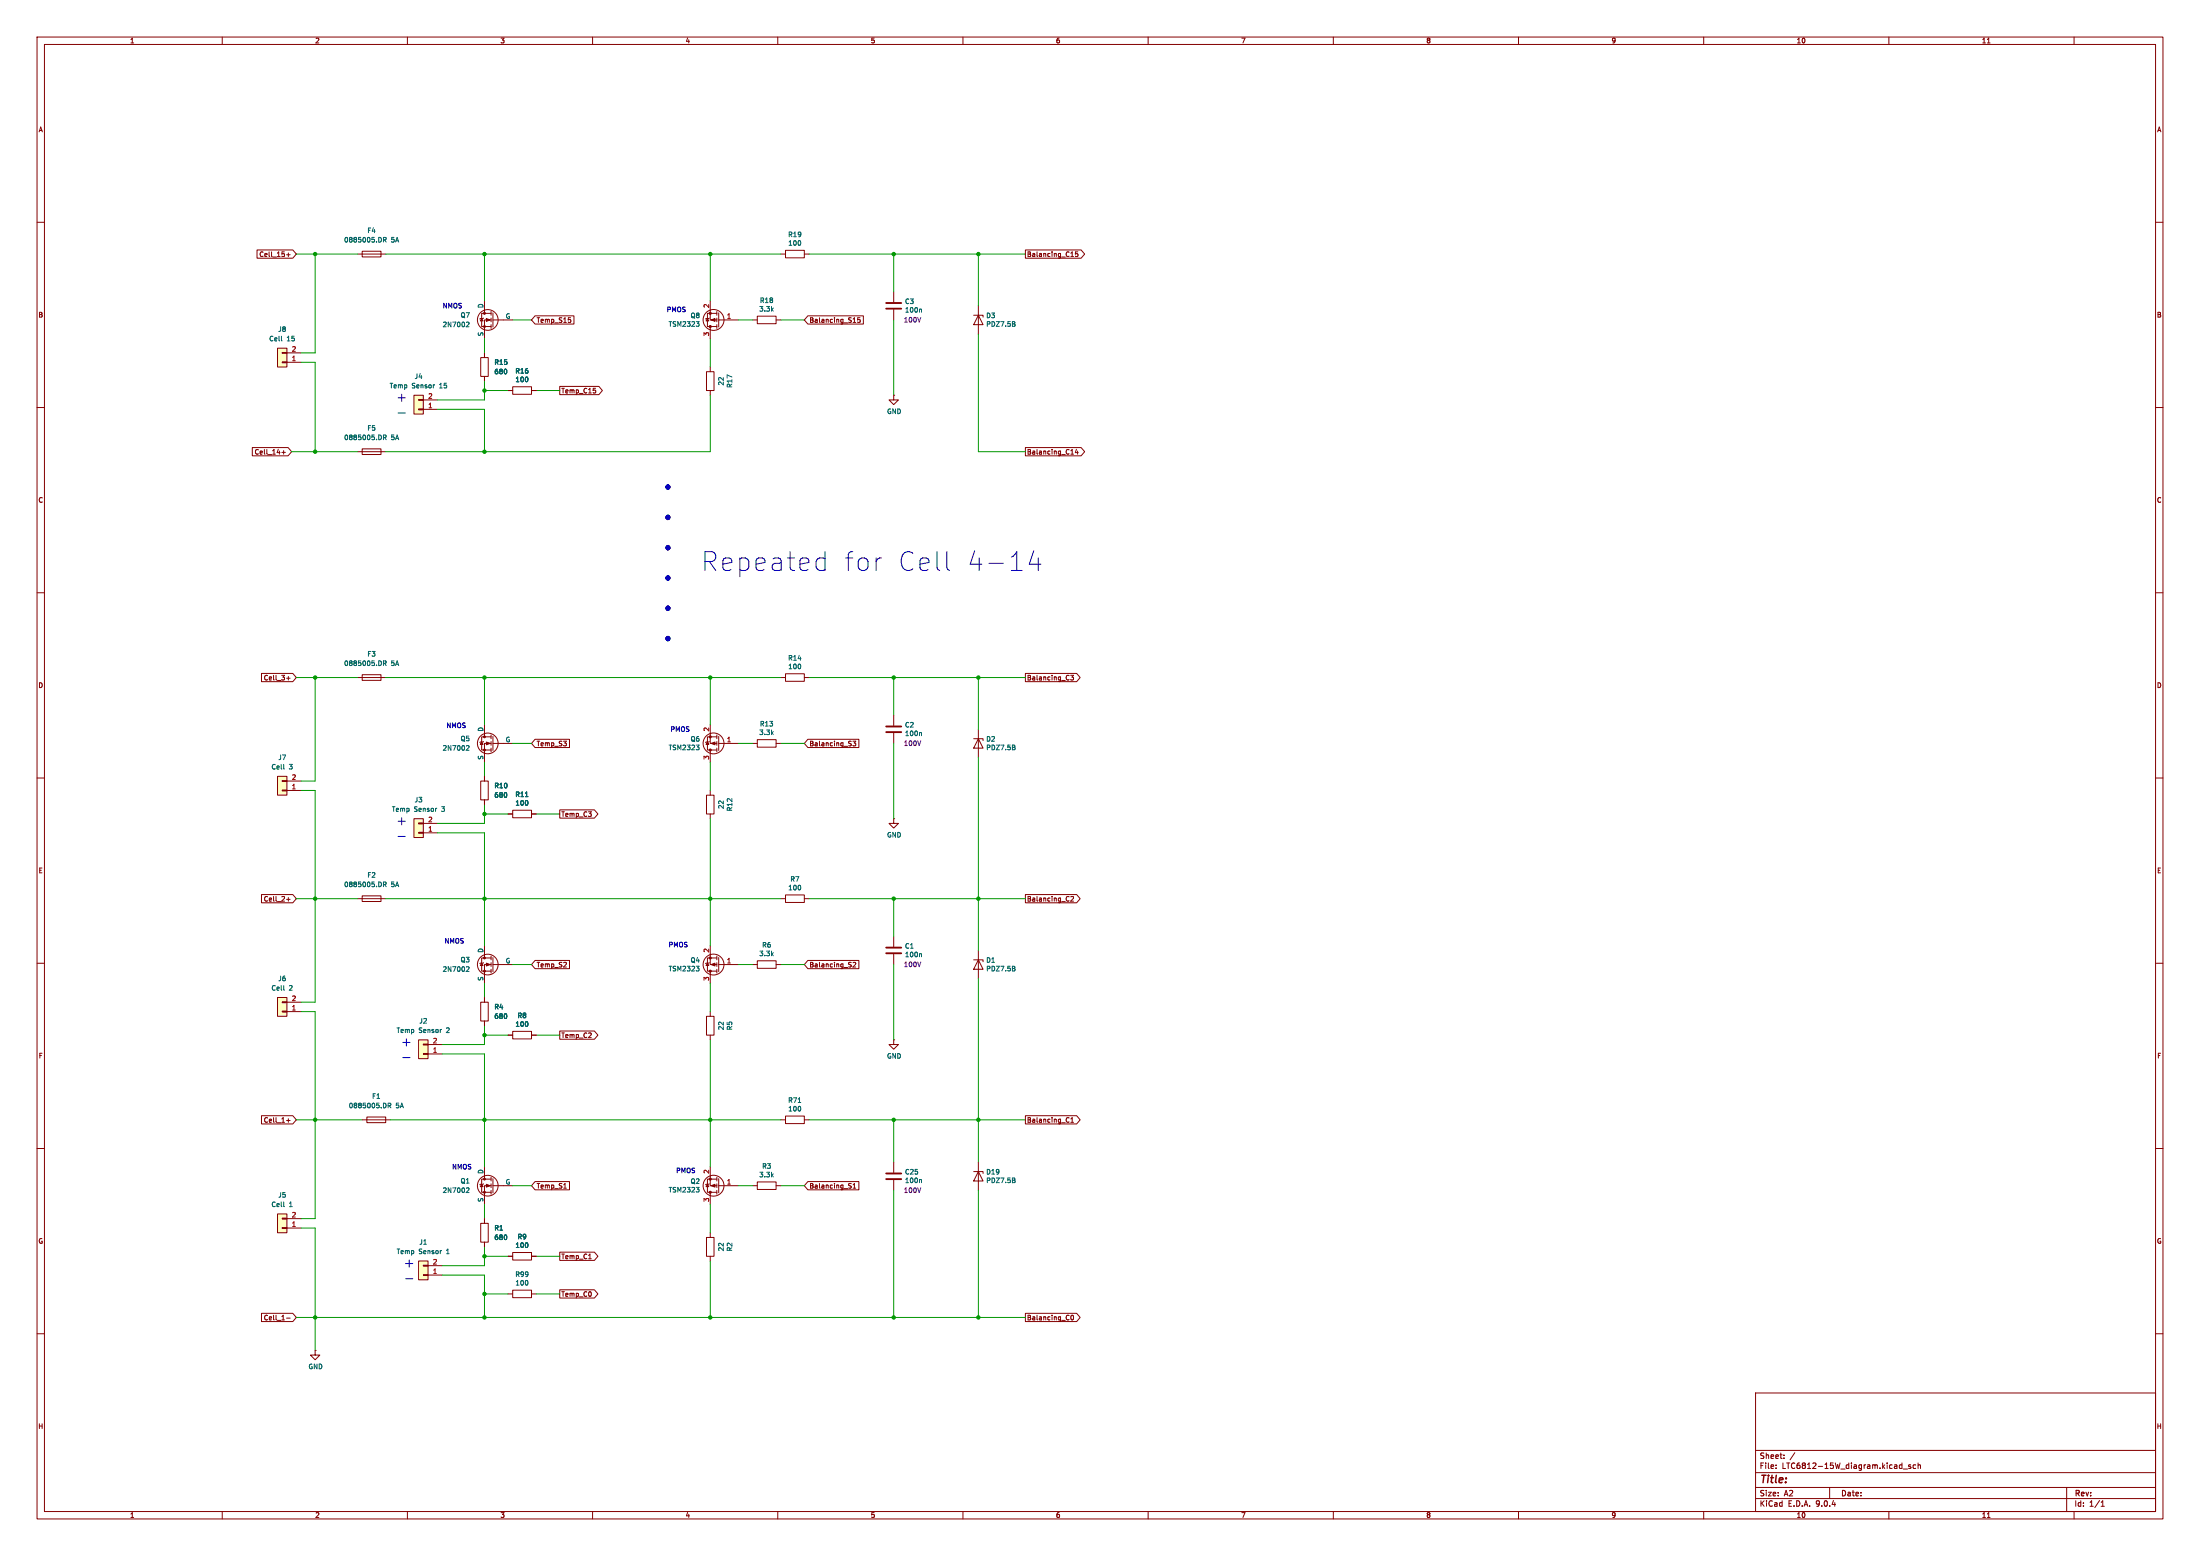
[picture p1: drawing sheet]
<svg xmlns="http://www.w3.org/2000/svg" width="594mm" height="420mm" viewBox="0 0 594 420" stroke-linecap="round" stroke-linejoin="round" font-family="sans-serif">
<g fill="none" stroke="#840000" stroke-width=".27">
<path d="M10 10h574v400h-574zM12 12h570v396h-570zM60 10v2M110 10v2M160 10v2M210 10v2M260 10v2M310 10v2M360 10v2M410 10v2M460 10v2M510 10v2"/>
<path d="M536.6 11.6h.7M560 10v2M10 60h2M582 60h2M129.8 96.5h2v5.1h-2zM130.8 95.3v1.2M191 86l.4 .6h-.8zM191.5 85.9l-1 .2M191.8 81.3v5.1h1.7M191.8 88.1v3.3M191.8 88.1h1.7M193.5 84.6h-2.5v3.5h.8"/>
<path d="M193.5 84.1v1M193.5 85.9v1M193.5 87.6v1M194.1 84.5v3.8M194.1 86.4h5.3M10 110h2M130.8 101.6v1.3M582 110h2M10 160h2M582 160h2M10 210h2M582 210h2"/>
<path d="M10 260h2M137.2 279.4h1.2M138.4 278.4h5.1v2h-5.1zM143.5 279.4h1.3M190.8 274.3h2v5.1h-2zM191.8 273.1v1.2M191.8 279.4v1.3M582 260h2M10 310h2M582 310h2M137.2 339.1h1.2M138.4 338.1h5.1v2h-5.1z"/>
<path d="M143.5 339.1h1.3M190.8 334h2v5.1h-2zM191.8 332.7v1.3M191.8 339.1v1.3M137.2 349.3h1.2M138.4 348.2h5.1v2.1h-5.1zM143.5 349.3h1.3M10 360h2M474 376h108v32h-108zM582 360h2M474 397.5h108M474 391.5h108"/>
<path d="M479.5 396.2v.2M479.5 395.4v.2M481.7 393.5v.2M481.7 392.7v.2M484.6 392.1l-1.3 1.9M513.9 396.5h1.1M515.9 395.4h-.4l-.2 .2 .1 .2 .5 .1v.4h-.6M517.2 395.4h-.4l-.3 .3 .2 .6h.5M517.9 395.5l.6-.1v1M517.9 394.9v1.5M60 408v2M110 408v2"/>
<path d="M160 408v2M210 408v2M260 408v2M310 408v2M360 408v2M410 408v2M460 408v2M474 404.5h108M474 401.5h108M494 401.5v3M510 408v2M536.6 409.6h.7"/>
<path d="M558 401.5v6.5M560 408v2M567.3 406.6h.9M567.3 405.5l.4-.4v1.5"/>
<circle cx="192.7" cy="86.4" r="2.82"/>
</g>
<g fill="#840000" stroke="#840000" stroke-width=".27">
<path d="M192 86.4l1-.4v.7z"/>
<circle cx="191.8" cy="88.1" r=".28"/>
<circle cx="191.8" cy="84.6" r=".28"/>
</g>
<path d="M188 86.8h.7l-.4 .5M188.6 87.4v.6" fill="none" stroke="#006464" stroke-width=".27"/>
<path d="M113 340.4h2.6v5h-2.6z" fill="#ffffc2"/>
<path d="M113 340.4h2.6v5h-2.6zM114.3 344h1.3v.3h-1.3zM114.3 341.5h1.3v.3h-1.3zM115.6 344.2h3.8M115.6 341.6h3.8" fill="none" stroke="#840000" stroke-width=".27"/>
<path d="M74.9 327.7h2.6v5h-2.6z" fill="#ffffc2"/>
<path d="M97.8 302.3h7.6M99.1 301.5h5v1.5h-5zM74.9 327.7h2.6v5h-2.6zM76.2 331.3h1.3v.3h-1.3zM76.2 328.8h1.3v.3h-1.3zM77.5 331.5h3.8M77.5 328.9h3.8" fill="none" stroke="#840000" stroke-width=".27"/>
<path d="M104.8 298.4h.6l.1-.5-.7-.1v1.2M105.1 298.4l.4 .6M76.7 325.6l.1 .1" fill="none" stroke="#006464" stroke-width=".27"/>
<path d="M113 280.7h2.6v5.1h-2.6z" fill="#ffffc2"/>
<g fill="none" stroke="#840000" stroke-width=".27">
<path d="M130 86l.4 .6h-.7zM130.6 85.9l-1.1 .2M130.8 81.3v3.3M132.6 84.6h-2.6v3.5h2.6M132.6 86.4h-1.8v5M132.6 84.1v1M132.6 85.9v1M132.6 87.6v1M133.1 84.5v3.8M133.1 86.4h5.3M262.9 259.1h2.5v.5M264.2 259.1l1.2 2.5h-2.5z"/>
<path d="M264.2 256.5v7.7M113 280.7h2.6v5.1h-2.6zM114.3 284.4h1.3v.2h-1.3zM114.3 281.8h1.3v.3h-1.3zM115.6 284.5h3.8M115.6 281.9h3.8M130 319.7l.4 .6h-.7zM130.6 319.5l-1.1 .3M130.8 315v3.3M132.6 318.3h-2.6v3.5h2.6M132.6 317.8v1M132.6 319.5v1"/>
<path d="M133.1 318.1v3.8M129.8 330.2h2v5.1h-2zM130.8 328.9v1.3M130.8 335.3v1.3M132.6 320h-1.8v5.1M132.6 321.3v1M133.1 320h5.3M85.1 364.5v1.3h1.3l-1.3 1.2-1.3-1.2h1.3M85.1 364.5h.1"/>
<circle cx="131.7" cy="86.4" r="2.79"/>
<circle cx="131.7" cy="320" r="2.79"/>
</g>
<g fill="#840000" stroke="#840000" stroke-width=".27">
<path d="M131.3 319.7l1 .3-1 .4z"/>
<path d="M131.3 86l1 .4-1 .3z"/>
<circle cx="130.8" cy="318.3" r=".25"/>
<circle cx="130.8" cy="321.8" r=".25"/>
<circle cx="130.8" cy="84.6" r=".25"/>
<circle cx="130.8" cy="88.1" r=".25"/>
</g>
<path d="M126.1 86.9l.4 .1 .1 .3-.7 .9h.7M273.8 261.4l.3 .2-.3 .5M273.9 260.9v.4M126.1 320.6l.4 .1 .1 .3-.7 .9h.7" fill="none" stroke="#006464" stroke-width=".27"/>
<path d="M74.9 94h2.6v5.1h-2.6z" fill="#ffffc2"/>
<g fill="none" stroke="#840000" stroke-width=".27">
<path d="M74.9 94h2.6v5.1h-2.6zM76.2 97.7h1.3v.2h-1.3zM76.2 95.1h1.3v.3h-1.3zM77.5 97.8h3.8M77.5 95.3h3.8M96.5 121.9h7.6M97.8 121.2h5.1v1.5h-5.1zM191.8 195.6v5.1h1.7M193.5 198.9h-2.5v3.5h.8M193.5 198.4v1M194.1 198.8v3.8M204.5 199.6h5v2.1h-5z"/>
<path d="M241.3 193v2.8M241.3 197.9v2.8M262.9 199.4h2.5v.5M264.2 199.4l1.2 2.5h-2.5zM264.2 196.9v7.6M190.8 214.6h2v5.1h-2zM191 200.3l.4 .6h-.8zM191.5 200.2l-1 .2M191.8 202.4h1.7M191.8 202.4v3.3M191.8 213.4v1.2M191.8 219.7v1.3"/>
<path d="M193.5 200.2v1M193.5 201.9v1M194.1 200.7h5.3M203.2 200.7h1.3M209.5 200.7h1.3M241.3 221v1.3h1.3l-1.3 1.2-1.3-1.2h1.3M241.3 221h.1"/>
<circle cx="192.7" cy="200.7" r="2.82"/>
</g>
<path d="M76 92h.2M103.5 118.1l.6-.1 .1-.5-.7-.1v1.3M103.8 118.1l.5 .6M248.6 197.7l.2 .2v.7M188 201.1h.7l-.4 .5M188.6 201.7v.6M273.8 201.7l.3 .3-.3 .4M273.9 201.2v.5" fill="none" stroke="#006464" stroke-width=".27"/>
<g fill="#840000" stroke="#840000" stroke-width=".27">
<path d="M192 200.7l1-.4v.7z"/>
<circle cx="191.8" cy="202.4" r=".28"/>
<circle cx="191.8" cy="198.9" r=".28"/>
</g>
<path d="M239.3 197.6h4M239.3 196.1h4" fill="none" stroke="#840000" stroke-width=".51"/>
<path d="M111.8 106.7h2.5v5.1h-2.5z" fill="#ffffc2"/>
<g fill="none" stroke="#840000" stroke-width=".27">
<path d="M96.5 68.6h7.6M97.8 67.8h5.1v1.5h-5.1zM210.8 68.6h1.3M212.1 67.6h5.1v2h-5.1zM217.2 68.6h1.2M241.3 78.7v2.8M203.2 86.4h1.3M204.5 85.3h5v2.1h-5zM209.5 86.4h1.3M241.3 83.6v2.8M262.9 85.1h2.5v.5M264.2 85.1l1.2 2.5h-2.5z"/>
<path d="M264.2 82.6v7.6M111.8 106.7h2.5v5.1h-2.5zM113 110.4h1.3v.2h-1.3zM113 107.8h1.3v.3h-1.3zM114.3 110.5h3.8M114.3 108h3.8M241.3 106.7v1.3h1.3l-1.3 1.2-1.3-1.2h1.3M241.3 106.7h.1M210.8 182.9h1.3M212.1 181.9h5.1v2h-5.1zM217.2 182.9h1.2M96.5 242.6h7.6"/>
<path d="M97.8 241.8h5.1v1.5h-5.1zM204.5 259.3h5v2.1h-5zM210.8 242.6h1.3M212.1 241.6h5.1v2h-5.1zM217.2 242.6h1.2M241.3 252.7v2.8M241.3 257.6v2.8M203.2 260.4h1.3M209.5 260.4h1.3M241.3 280.7v1.2h1.3l-1.3 1.3-1.3-1.3h1.3M241.3 280.7h.1M191 319.7l.4 .6h-.8z"/>
<path d="M191.5 319.5l-1 .3M191.8 315v5h1.7M193.5 318.3h-2.5v3.5h.8M193.5 317.8v1M193.5 319.5v1M194.1 318.1v3.8M204.5 319h5v2.1h-5zM210.8 302.3h1.3M212.1 301.2h5.1v2.1h-5.1zM217.2 302.3h1.2M241.3 313.7v2.8M241.3 318.5v2.8"/>
<path d="M262.9 316.2h2.5v.5M264.2 316.2l1.2 2.6h-2.5zM264.2 313.7v7.6M191.8 321.8h1.7M191.8 321.8v3.3M193.5 321.3v1M194.1 320h5.3M203.2 320h1.3M209.5 320h1.3"/>
<circle cx="192.7" cy="320" r="2.82"/>
</g>
<g fill="none" stroke="#006464" stroke-width=".27">
<path d="M103.5 64.7h.6l.1-.5-.7-.1v1.2M103.8 64.7l.5 .6M248.6 83.4l.2 .2v.7M273.8 87.4l.3 .3-.3 .4M273.9 86.9v.5M103.5 238.7h.6l.1-.5-.7-.1v1.2M103.8 238.7l.5 .6M248.6 257.4l.2 .2v.7M215.5 297.6h.7M248.6 318.4l.2 .2v.6M273.8 318.6l.3 .2-.3 .4M273.9 318v.5"/>
<path d="M188 320.5h.7l-.4 .5M188.6 321v.7"/>
</g>
<path d="M239.3 83.3h4M239.3 81.8h4M239.3 257.3h4M239.3 255.8h4M239.3 318.3h4M239.3 316.7h4" fill="none" stroke="#840000" stroke-width=".51"/>
<g fill="#840000" stroke="#840000" stroke-width=".27">
<path d="M192 320l1-.3v.7z"/>
<circle cx="191.8" cy="321.8" r=".28"/>
<circle cx="191.8" cy="318.3" r=".28"/>
</g>
<path d="M111.8 221h2.5v5.1h-2.5z" fill="#ffffc2"/>
<path d="M111.8 221h2.5v5.1h-2.5zM113 224.7h1.3v.2h-1.3zM113 222.1h1.3v.3h-1.3zM114.3 224.8h3.8M114.3 222.3h3.8" fill="none" stroke="#840000" stroke-width=".27"/>
<path d="M74.9 269.2h2.6v5.1h-2.6z" fill="#ffffc2"/>
<g fill="none" stroke="#840000" stroke-width=".27">
<path d="M96.5 182.9h7.6M97.8 182.1h5.1v1.5h-5.1zM130.8 195.6v3.3M132.6 198.9h-2.6v3.5h2.6M132.6 198.4v1M133.1 198.8v3.8M129.8 210.8h2v5.1h-2zM130 200.3l.4 .6h-.7zM130.6 200.2l-1.1 .2M130.8 209.6v1.2M130.8 215.9v1.3M132.6 200.7h-1.8v5"/>
<path d="M132.6 200.2v1M132.6 201.9v1M133.1 200.7h5.3M137.2 219.7h1.2M138.4 218.7h5.1v2h-5.1zM143.5 219.7h1.3M130 260l.4 .6h-.7zM130.6 259.8l-1.1 .3M130.8 255.3v3.3M132.6 258.6h-2.6v3.5h2.6M132.6 258.1v1M132.6 259.8v1.1"/>
<path d="M133.1 258.4v3.9M191 260l.4 .6h-.8zM191.5 259.8l-1 .3M191.8 255.3v5.1h1.7M193.5 258.6h-2.5v3.5h.8M193.5 258.1v1M193.5 259.8v1.1M194.1 258.4v3.9M74.9 269.2h2.6v5.1h-2.6zM76.2 272.9h1.3v.3h-1.3zM76.2 270.4h1.3v.2h-1.3zM77.5 273.1h3.8"/>
<path d="M77.5 270.5h3.8M129.8 270.5h2v5.1h-2zM130.8 269.2v1.3M130.8 275.6v1.3M132.6 260.4h-1.8v5M132.6 261.6v1M133.1 260.4h5.3M191.8 262.1h1.7M191.8 262.1v3.3M193.5 261.6v1M194.1 260.4h5.3"/>
<circle cx="131.7" cy="200.7" r="2.79"/>
<circle cx="131.7" cy="260.3" r="2.79"/>
<circle cx="192.7" cy="260.3" r="2.82"/>
</g>
<path d="M103.5 179h.6l.1-.5-.7-.1v1.2M103.8 179l.5 .6M126.1 201.2l.4 .1 .1 .3-.7 .9h.7M141.8 215h.8M76.7 267.2l.1 .1M126.1 260.9l.4 .1 .1 .3-.7 .9h.7M188 260.8h.7l-.4 .5M188.6 261.3v.7" fill="none" stroke="#006464" stroke-width=".27"/>
<g fill="#840000" stroke="#840000" stroke-width=".27">
<path d="M131.3 260l1 .4-1 .3z"/>
<path d="M192 260.4l1-.4v.7z"/>
<path d="M131.3 200.3l1 .4-1 .3z"/>
<circle cx="130.8" cy="258.6" r=".25"/>
<circle cx="130.8" cy="262.1" r=".25"/>
<circle cx="191.8" cy="262.1" r=".28"/>
<circle cx="191.8" cy="258.6" r=".28"/>
<circle cx="130.8" cy="198.9" r=".25"/>
<circle cx="130.8" cy="202.4" r=".25"/>
</g>
<path d="M74.9 209.6h2.6v5h-2.6z" fill="#ffffc2"/>
<g fill="none" stroke="#840000" stroke-width=".27">
<path d="M69.4 67.5h9.7l.9 1.1-.9 1.1h-9.7zM77.4 68.8h.9M77.9 68.3v1M276.9 67.5h15l1 1.1-1 1.1h-15zM289.1 69.3h.8M291 68h-.6l-.1 .6 .6-.1 .1 .6h-.7M130.8 95.3v1.2M144.5 85.2h10.5v2.3h-10.5l-1-1.1zM153.5 85.8h.6M153.9 86.2l.2 .3-.2 .5M191.8 99.1v1.2M218.1 85.2h15v2.3h-15l-.9-1.1z"/>
<path d="M230.3 87h.8M232.2 85.8h-.6l-.1 .6 .6-.1 .1 .6h-.7M130.8 101.6v1.3M137.2 105.4h1.2M138.4 104.4h5.1v2h-5.1zM143.5 105.4h1.3M151.1 104.3h10.6l1 1.1-1 1.1h-10.6zM160.2 104.8h.6M160.7 105.4v.6M190.8 100.3h2v5.1h-2zM191.8 105.4v1.3M68.1 120.8h9.7l.9 1.1-.9 1.1h-9.7z"/>
<path d="M76.1 122.1h1M76.6 121.6v1M276.9 120.8h15l1 1.1-1 1.1h-15zM289.1 122.6h.8M290.6 121.3l-.3 .9h.8M290.9 121.7v.9M70.6 181.8h8.5l.9 1.1-.9 1.1h-8.5zM77.4 183.1h.9M77.9 182.6v1M144.5 199.5h9.3v2.3h-9.3l-1-1.1zM218.1 199.5h13.8v2.3h-13.8l-.9-1.1zM276.9 181.8h13.8l.9 1.1-.9 1.1h-13.8z"/>
<path d="M289.1 182.3h.8l-.5 .5 .4 .1v.5h-.7M74.9 209.6h2.6v5h-2.6zM76.2 213.2h1.3v.3h-1.3zM76.2 210.7h1.3v.2h-1.3zM77.5 213.4h3.8M77.5 210.8h3.8M130.8 209.6v1.2M130.8 215.9v1.3M137.2 219.7h1.2M143.5 219.7h1.3M151.1 218.6h9.4l.9 1.1-.9 1.1h-9.4zM230.3 200.1h.8l-.5 .4 .4 .2v.5h-.7"/>
<path d="M70.6 241.5h8.5l.9 1.1-.9 1.1h-8.5zM77.4 242.8h.9M77.9 242.3v.9M144.5 259.2h9.3v2.3h-9.3l-1-1.1zM218.1 259.2h13.8v2.3h-13.8l-.9-1.1zM230.3 259.9l.5-.1 .3 .3-.8 .9h.8M276.9 241.5h13.8l.9 1.1-.9 1.1h-13.8zM289.1 242.1l.5-.1 .3 .3-.8 .9h.8M130.8 269.2v1.3M130.8 275.6v1.3M137.2 279.4h1.2M143.5 279.4h1.3"/>
<path d="M151.1 278.3h9.4l.9 1.1-.9 1.1h-9.4zM70.6 301.1h8.5l.9 1.2-.9 1.1h-8.5zM77.4 302.4h.9M77.9 302v.9M144.5 318.9h9.3v2.3h-9.3l-1-1.2zM218.1 318.9h13.8v2.3h-13.8l-.9-1.2zM229.4 319.4l.4 .1M230.3 319.8l.4-.4v1.3M276.9 301.1h13.8l.9 1.2-.9 1.1h-13.8zM288.4 301.7l.2 .1M288.6 302.8l-.2 .1M289.1 302.9h.8"/>
<path d="M289.1 302l.4-.3v1.2M130.8 328.9v1.3M130.8 335.3v1.3M137.2 339.1h1.2M143.5 339.1h1.3M151.1 338h9.4l.9 1.1-.9 1.1h-9.4zM152.2 320.7h.7M158.9 339.8h.8M229.6 320.1l.2 .2-.2 .4M230.3 320.7h.8M70.6 354.5h8.5l.9 1.1-.9 1.1h-8.5zM77.4 355.8h.9"/>
<path d="M151.1 348.1h9.4l.9 1.2-.9 1.1h-9.4zM276.9 354.5h13.8l.9 1.1-.9 1.1h-13.8zM289.3 355.1l.1-.1a.62 .62 0 0 1 .5 .7 .62 .62 0 0 1-.6 .5l-.2-.4z"/>
</g>
<path d="M76.7 207.5l.1 .1M141.8 215h.8" fill="none" stroke="#006464" stroke-width=".27"/>
<g fill="none" stroke="#009600" stroke-width=".27">
<path d="M80 68.6h16.5M85.1 68.6v26.7h-3.8M104.1 68.6h106.7M130.8 68.6v12.7M191.8 68.6v12.7M218.4 68.6h58.5M241.3 68.6v10.1M264.2 68.6v14M81.3 97.8h3.8v24.1M130.8 91.4v3.9M138.4 86.4h5.1M191.8 91.4v7.7"/>
<path d="M199.4 86.4h3.8M210.8 86.4h6.4M241.3 86.4v20.3M264.2 90.2v31.7h12.7M118.1 110.5h12.7v11.4M130.8 102.9v5.1h-12.7M130.8 105.4h6.4M144.8 105.4h6.3M191.8 106.7v15.2h-87.7M78.7 121.9h17.8M80 182.9h16.5M85.1 182.9v27.9h-3.8"/>
<path d="M104.1 182.9h106.7M130.8 182.9v12.7M191.8 182.9v12.7M218.4 182.9h58.5M241.3 182.9v10.1M264.2 182.9v14M81.3 213.4h3.8v57.1h-3.8M130.8 205.7v3.9M130.8 217.2v5.1h-12.7M130.8 219.7h6.4M138.4 200.7h5.1M144.8 219.7h6.3"/>
<path d="M191.8 205.7v7.7M199.4 200.7h3.8M210.8 200.7h6.4M241.3 200.7v20.3M264.2 204.5v52M118.1 224.8h12.7v30.5M191.8 221v34.3M80 242.6h16.5M104.1 242.6h106.7M218.4 242.6h58.5M241.3 242.6v10.1M81.3 273.1h3.8v55.8h-3.8"/>
<path d="M130.8 265.4v3.8M130.8 276.9v5h-11.4M130.8 279.4h6.4M138.4 260.4h5.1M144.8 279.4h6.3M191.8 265.4v7.7M199.4 260.4h3.8M210.8 260.4h6.4M241.3 260.4v20.3M264.2 264.2v49.5M119.4 284.5h11.4v30.5M191.8 280.7v34.3"/>
<path d="M80 302.3h17.8M105.4 302.3h105.4M218.4 302.3h58.5M241.3 302.3v11.4M81.3 331.5h3.8v33M130.8 325.1v3.8M130.8 336.6v5h-11.4M130.8 339.1h6.4M138.4 320h5.1M144.8 339.1h6.3M191.8 325.1v7.6M199.4 320h3.8"/>
<path d="M210.8 320h6.4M241.3 321.3v34.3M264.2 321.3v34.3M80 355.6h196.9M119.4 344.2h11.4v11.4M130.8 349.3h6.4M144.8 349.3h6.3M191.8 340.4v15.2"/>
</g>
<path d="M107.5 111.5h1.9M221.3 150.6h1l.5 .2M222.8 148.9v5.1M222.8 153.7l-.5 .3h-1M255.7 153.3l.2 .4 .5 .3M279.1 148.7l-1.2 3.6h3.2M280.3 150.6v3.4M107.5 225.8h1.9M108.8 285.5h1.9M109.5 345.1h2" fill="none" stroke="#0000c2" stroke-width=".27"/>
<path d="M180.3 147.6l.3 .2-.3 .3M180.3 147.6l-.2 .2 .2 .3M180.3 147.6v.5M180.3 172.1v.5M180.3 172.1l.3 .3-.3 .2M180.3 172.1l-.2 .3 .2 .2" fill="none" stroke="#0000c2" stroke-width="1"/>
<g fill="#009600" stroke="#009600" stroke-width=".27">
<circle cx="191.8" cy="242.6" r=".46"/>
<circle cx="264.2" cy="242.6" r=".46"/>
<circle cx="241.3" cy="242.6" r=".46"/>
<circle cx="85.1" cy="121.9" r=".46"/>
<circle cx="85.1" cy="68.6" r=".46"/>
<circle cx="264.2" cy="68.6" r=".46"/>
<circle cx="241.3" cy="182.9" r=".46"/>
<circle cx="264.2" cy="182.9" r=".46"/>
<circle cx="191.8" cy="68.6" r=".46"/>
<circle cx="241.3" cy="68.6" r=".46"/>
<circle cx="130.8" cy="182.9" r=".46"/>
<circle cx="191.8" cy="182.9" r=".46"/>
<circle cx="130.8" cy="219.7" r=".46"/>
<circle cx="130.8" cy="68.6" r=".46"/>
<circle cx="130.8" cy="105.4" r=".46"/>
<circle cx="130.8" cy="121.9" r=".46"/>
<circle cx="85.1" cy="182.9" r=".46"/>
<circle cx="130.8" cy="242.6" r=".46"/>
<circle cx="130.8" cy="279.4" r=".46"/>
<circle cx="85.1" cy="242.6" r=".46"/>
<circle cx="241.3" cy="302.3" r=".46"/>
<circle cx="264.2" cy="355.6" r=".46"/>
<circle cx="241.3" cy="355.6" r=".46"/>
<circle cx="264.2" cy="302.3" r=".46"/>
<circle cx="85.1" cy="355.6" r=".46"/>
<circle cx="130.8" cy="339.1" r=".46"/>
<circle cx="130.8" cy="355.6" r=".46"/>
<circle cx="130.8" cy="349.3" r=".46"/>
<circle cx="130.8" cy="302.3" r=".46"/>
<circle cx="85.1" cy="302.3" r=".46"/>
<circle cx="191.8" cy="355.6" r=".46"/>
<circle cx="191.8" cy="302.3" r=".46"/>
</g>
<g font-size="7.1" fill="#0000c2">
<text x="178.1" y="133.5">.</text>
<text x="178.1" y="141.7">.</text>
<text x="189.4" y="154.4">Repeated</text>
<text x="227.6" y="154.4">for</text>
<text x="241.5" y="154.4">Cell</text>
<text x="259.6" y="154.4">4-14</text>
<text x="178.1" y="158">.</text>
<text x="178.1" y="166.2">.</text>
</g>
<g font-size="3.5" fill="#0000c2">
<text x="106.9" y="108.7">+</text>
<text x="106.9" y="223">+</text>
<text x="108.2" y="282.7">+</text>
<text x="108.9" y="342.4">+</text>
</g>
<text font-size="2.8" fill="#840000" x="475" y="400.9">Title:</text>
<g font-size="2.1" fill="#840000">
<text x="475" y="394">Sheet:</text>
<text x="475" y="396.7">File:</text>
<text x="481.1" y="396.7">LTC6812-15W_diagram.kicad_sch</text>
<text x="475" y="406.9">KiCad</text>
<text x="475" y="404.1">Size:</text>
<text x="481.7" y="404.1">A2</text>
<text x="482.7" y="406.9">E.D.A.</text>
<text x="490.3" y="406.9">9.0.4</text>
<text x="497" y="404.1">Date:</text>
<text x="560" y="404.3">Rev:</text>
<text x="560" y="406.9">Id:</text>
<text x="564.1" y="406.9">1/1</text>
</g>
<g font-size="1.8" fill="#840000">
<text x="35" y="11.9">1</text>
<text x="85" y="11.9">2</text>
<text x="135" y="11.9">3</text>
<text x="185" y="11.9">4</text>
<text x="235" y="11.9">5</text>
<text x="285" y="11.9">6</text>
<text x="335" y="11.9">7</text>
<text x="385" y="11.9">8</text>
<text x="435" y="11.9">9</text>
<text x="485" y="11.9">10</text>
<text x="535" y="11.9">11</text>
<text x="10.3" y="35.9">A</text>
<text x="582.3" y="35.9">A</text>
<text x="69.9" y="69.5">Cell_15+</text>
<text x="277.2" y="69.5">Balancing_C15</text>
<text x="10.3" y="85.9">B</text>
<text x="144.8" y="87.3">Temp_S15</text>
<text x="218.4" y="87.3">Balancing_S15</text>
<text x="582.3" y="85.9">B</text>
<text x="151.4" y="106.4">Temp_C15</text>
<text x="68.6" y="122.9">Cell_14+</text>
<text x="277.2" y="122.9">Balancing_C14</text>
<text x="10.3" y="135.9">C</text>
<text x="582.3" y="135.9">C</text>
<text x="10.3" y="185.9">D</text>
<text x="71.1" y="183.8">Cell_3+</text>
<text x="277.2" y="183.8">Balancing_C3</text>
<text x="582.3" y="185.9">D</text>
<text x="144.8" y="201.6">Temp_S3</text>
<text x="218.4" y="201.6">Balancing_S3</text>
<text x="151.4" y="220.7">Temp_C3</text>
<text x="10.3" y="235.9">E</text>
<text x="582.3" y="235.9">E</text>
<text x="71.1" y="243.5">Cell_2+</text>
<text x="277.2" y="243.5">Balancing_C2</text>
<text x="144.8" y="261.3">Temp_S2</text>
<text x="218.4" y="261.3">Balancing_S2</text>
<text x="151.4" y="280.4">Temp_C2</text>
<text x="10.3" y="285.9">F</text>
<text x="582.3" y="285.9">F</text>
<text x="71.1" y="303.2">Cell_1+</text>
<text x="277.2" y="303.2">Balancing_C1</text>
<text x="144.8" y="321">Temp_S1</text>
<text x="218.4" y="321">Balancing_S1</text>
<text x="10.3" y="335.9">G</text>
<text x="582.3" y="335.9">G</text>
<text x="151.4" y="340">Temp_C1</text>
<text x="151.4" y="350.2">Temp_C0</text>
<text x="71.1" y="356.6">Cell_1-</text>
<text x="277.2" y="356.6">Balancing_C0</text>
<text x="10.2" y="385.9">H</text>
<text x="582.2" y="385.9">H</text>
<text x="35" y="409.9">1</text>
<text x="85" y="409.9">2</text>
<text x="135" y="409.9">3</text>
<text x="185" y="409.9">4</text>
<text x="235" y="409.9">5</text>
<text x="285" y="409.9">6</text>
<text x="335" y="409.9">7</text>
<text x="385" y="409.9">8</text>
<text x="435" y="409.9">9</text>
<text x="485" y="409.9">10</text>
<text x="535" y="409.9">11</text>
</g>
<g font-size="1.8" fill="#006464">
<text x="92.8" y="65.6">0885005.DR</text>
<text x="99.1" y="63.1">F4</text>
<text x="105.6" y="65.6">5A</text>
<text x="212.7" y="64.2">R19</text>
<text x="212.7" y="66.5">100</text>
<text x="130.6" y="83.3" transform="rotate(-90 130.6 83.3)">D</text>
<text x="205.1" y="82">R18</text>
<text x="244.2" y="82.2">C3</text>
<text x="75" y="89.8">J8</text>
<text x="119.4" y="88.5">2N7002</text>
<text x="124.2" y="86">Q7</text>
<text x="136.4" y="86.1">G</text>
<text x="180.4" y="88.4">TSM2323</text>
<text x="186.4" y="86.1">Q8</text>
<text x="204.9" y="84.3">3.3k</text>
<text x="244.2" y="84.6">100n</text>
<text x="266.2" y="86.1">D3</text>
<text x="266.2" y="88.4">PDZ7.5B</text>
<text x="72.6" y="92.3">Cell</text>
<text x="77.4" y="92.3">15</text>
<text x="130.6" y="90.9" transform="rotate(-90 130.6 90.9)">S</text>
<text x="133.4" y="101.2">680</text>
<text x="133.4" y="98.7">R15</text>
<text x="139" y="101">R16</text>
<text x="105.1" y="105">Temp</text>
<text x="111.2" y="105">Sensor</text>
<text x="111.8" y="102.5">J4</text>
<text x="118.7" y="105">15</text>
<text x="139.1" y="103.3">100</text>
<text x="195.6" y="104.2" transform="rotate(-90 195.6 104.2)">22</text>
<text x="197.9" y="104.8" transform="rotate(-90 197.9 104.8)">R17</text>
<text x="239.4" y="111.9">GND</text>
<text x="92.8" y="119">0885005.DR</text>
<text x="99.1" y="116.4">F5</text>
<text x="105.6" y="119">5A</text>
<text x="92.8" y="179.9">0885005.DR</text>
<text x="99.1" y="177.4">F3</text>
<text x="105.6" y="179.9">5A</text>
<text x="212.7" y="178.5">R14</text>
<text x="212.7" y="180.8">100</text>
<text x="130.6" y="197.6" transform="rotate(-90 130.6 197.6)">D</text>
<text x="205.1" y="196.3">R13</text>
<text x="244.2" y="196.5">C2</text>
<text x="119.4" y="202.8">2N7002</text>
<text x="124.2" y="200.3">Q5</text>
<text x="136.4" y="200.4">G</text>
<text x="180.4" y="202.7">TSM2323</text>
<text x="186.4" y="200.4">Q6</text>
<text x="204.9" y="198.6">3.3k</text>
<text x="244.2" y="198.9">100n</text>
<text x="266.2" y="200.4">D2</text>
<text x="266.2" y="202.7">PDZ7.5B</text>
<text x="73.2" y="207.9">Cell</text>
<text x="75" y="205.3">J7</text>
<text x="78" y="207.9">3</text>
<text x="130.6" y="205.2" transform="rotate(-90 130.6 205.2)">S</text>
<text x="133.4" y="215.5">680</text>
<text x="133.4" y="213">R10</text>
<text x="139" y="215.3">R11</text>
<text x="105.7" y="219.3">Temp</text>
<text x="111.8" y="219.3">Sensor</text>
<text x="111.8" y="216.8">J3</text>
<text x="119.4" y="219.3">3</text>
<text x="139.1" y="217.6">100</text>
<text x="195.6" y="218.5" transform="rotate(-90 195.6 218.5)">22</text>
<text x="197.9" y="219.1" transform="rotate(-90 197.9 219.1)">R12</text>
<text x="239.4" y="226.2">GND</text>
<text x="92.8" y="239.6">0885005.DR</text>
<text x="99.1" y="237.1">F2</text>
<text x="105.6" y="239.6">5A</text>
<text x="213.3" y="238.2">R7</text>
<text x="212.7" y="240.5">100</text>
<text x="130.6" y="257.3" transform="rotate(-90 130.6 257.3)">D</text>
<text x="205.7" y="256">R6</text>
<text x="244.2" y="256.2">C1</text>
<text x="119.4" y="262.5">2N7002</text>
<text x="124.2" y="259.9">Q3</text>
<text x="136.4" y="260.1">G</text>
<text x="180.4" y="262.4">TSM2323</text>
<text x="186.4" y="260">Q4</text>
<text x="204.9" y="258.3">3.3k</text>
<text x="244.2" y="258.5">100n</text>
<text x="266.2" y="260">D1</text>
<text x="266.2" y="262.4">PDZ7.5B</text>
<text x="73.2" y="267.6">Cell</text>
<text x="75" y="265">J6</text>
<text x="78" y="267.6">2</text>
<text x="130.6" y="264.9" transform="rotate(-90 130.6 264.9)">S</text>
<text x="133.4" y="272.6">R4</text>
<text x="133.4" y="275.2">680</text>
<text x="139.6" y="275">R8</text>
<text x="107" y="279">Temp</text>
<text x="113" y="279">Sensor</text>
<text x="113.1" y="276.5">J2</text>
<text x="120.6" y="279">2</text>
<text x="139.1" y="277.3">100</text>
<text x="195.6" y="278.2" transform="rotate(-90 195.6 278.2)">22</text>
<text x="197.9" y="278.2" transform="rotate(-90 197.9 278.2)">R5</text>
<text x="239.4" y="285.9">GND</text>
<text x="94.1" y="299.3">0885005.DR</text>
<text x="100.3" y="296.8">F1</text>
<text x="106.8" y="299.3">5A</text>
<text x="212.7" y="297.9">R71</text>
<text x="212.7" y="300.2">100</text>
<text x="130.6" y="317" transform="rotate(-90 130.6 317)">D</text>
<text x="204.9" y="318">3.3k</text>
<text x="205.7" y="315.6">R3</text>
<text x="244.2" y="317.2">C25</text>
<text x="266.2" y="317.2">D19</text>
<text x="75" y="323.4">J5</text>
<text x="119.4" y="322.2">2N7002</text>
<text x="124.2" y="319.6">Q1</text>
<text x="136.4" y="319.8">G</text>
<text x="180.4" y="322">TSM2323</text>
<text x="186.4" y="319.7">Q2</text>
<text x="244.2" y="319.5">100n</text>
<text x="266.2" y="319.5">PDZ7.5B</text>
<text x="73.2" y="326">Cell</text>
<text x="78" y="326">1</text>
<text x="130.6" y="324.6" transform="rotate(-90 130.6 324.6)">S</text>
<text x="133.4" y="332.3">R1</text>
<text x="133.4" y="334.9">680</text>
<text x="139.6" y="334.7">R9</text>
<text x="107" y="338.7">Temp</text>
<text x="113" y="338.7">Sensor</text>
<text x="113.1" y="336.1">J1</text>
<text x="120.6" y="338.7">1</text>
<text x="139.1" y="337">100</text>
<text x="195.6" y="337.9" transform="rotate(-90 195.6 337.9)">22</text>
<text x="197.9" y="337.9" transform="rotate(-90 197.9 337.9)">R2</text>
<text x="139" y="344.9">R99</text>
<text x="139.1" y="347.2">100</text>
<text x="83.2" y="369.7">GND</text>
</g>
<g font-size="1.8" fill="#0000c2">
<text x="119.4" y="83.4">NMOS</text>
<text x="179.9" y="84.4">PMOS</text>
<text x="120.4" y="196.7">NMOS</text>
<text x="180.9" y="197.7">PMOS</text>
<text x="119.9" y="254.9">NMOS</text>
<text x="180.4" y="255.9">PMOS</text>
<text x="122" y="315.8">NMOS</text>
<text x="182.4" y="316.8">PMOS</text>
</g>
<g font-size="1.8" fill="#a90000">
<text x="191.5" y="83.3" transform="rotate(-90 191.5 83.3)">2</text>
<text x="196.1" y="86.1">1</text>
<text x="78.7" y="95">2</text>
<text x="191.5" y="90.9" transform="rotate(-90 191.5 90.9)">3</text>
<text x="78.7" y="97.5">1</text>
<text x="115.5" y="107.7">2</text>
<text x="115.5" y="110.2">1</text>
<text x="191.5" y="197.6" transform="rotate(-90 191.5 197.6)">2</text>
<text x="196.1" y="200.4">1</text>
<text x="191.5" y="205.2" transform="rotate(-90 191.5 205.2)">3</text>
<text x="78.7" y="213.1">1</text>
<text x="78.7" y="210.6">2</text>
<text x="115.5" y="222">2</text>
<text x="115.5" y="224.5">1</text>
<text x="191.5" y="257.2" transform="rotate(-90 191.5 257.2)">2</text>
<text x="196.1" y="260.1">1</text>
<text x="191.5" y="264.9" transform="rotate(-90 191.5 264.9)">3</text>
<text x="78.7" y="272.8">1</text>
<text x="78.7" y="270.3">2</text>
<text x="116.8" y="281.7">2</text>
<text x="116.8" y="284.2">1</text>
<text x="191.5" y="316.9" transform="rotate(-90 191.5 316.9)">2</text>
<text x="196.1" y="319.8">1</text>
<text x="78.7" y="328.7">2</text>
<text x="191.5" y="324.6" transform="rotate(-90 191.5 324.6)">3</text>
<text x="78.7" y="331.2">1</text>
<text x="116.8" y="341.4">2</text>
<text x="116.8" y="343.9">1</text>
</g>
<g font-size="1.8" fill="#840084">
<text x="243.9" y="87.2">100V</text>
<text x="243.9" y="201.5">100V</text>
<text x="243.9" y="261.2">100V</text>
<text x="243.9" y="322.2">100V</text>
</g>
</svg>
